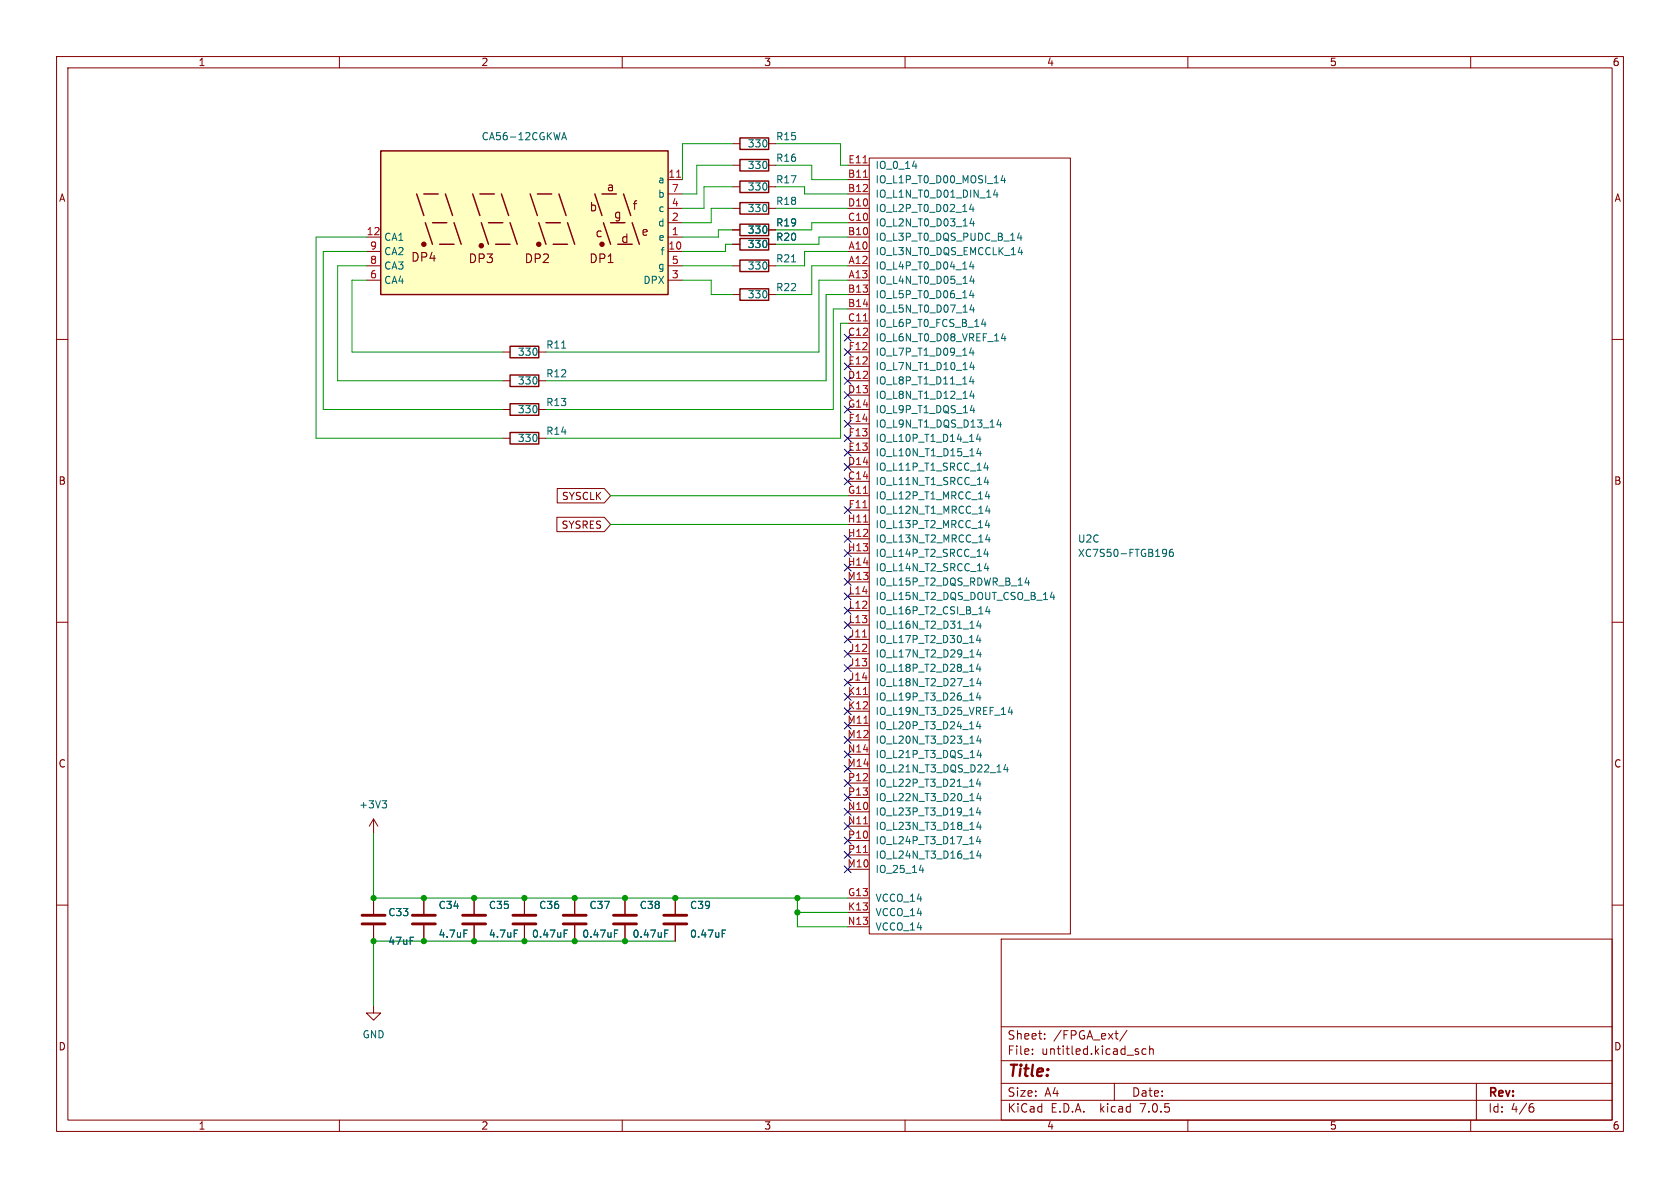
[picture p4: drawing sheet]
<svg xmlns="http://www.w3.org/2000/svg" width="297mm" height="210mm" viewBox="0 0 297 210" stroke-linecap="round" stroke-linejoin="round" font-family="sans-serif">
<g fill="none" stroke="#840000" stroke-width=".18">
<path d="M10 10h277v190h-277zM12 12h273v186h-273zM60 10v2M110 10v2M160 10v2M210 10v2M260 10v2M118.1 31.8h2.5M118.1 39.4h2.5M118.1 36.8h2.5M118.1 34.3h2.5M129.5 36.8h1.3"/>
<path d="M129.5 25.4h1.3M129.5 29.2h1.3M129.5 33h1.3M135.9 36.8h1.3M135.9 25.4h1.3M135.9 29.2h1.3M135.9 33h1.3M149.9 31.8h3.8M149.9 39.4h3.8M149.9 36.8h3.8M149.9 34.3h3.8M149.9 29.2h3.8"/>
<path d="M153.7 27.9h35.5v137.2h-35.5zM10 60h2M64.8 41.9h2.5M64.8 44.5h2.5M64.8 49.5h2.5M64.8 47h2.5M118.1 41.9h2.5M118.1 44.5h2.5M118.1 49.5h2.5M118.1 47h2.5M129.5 47h1.3M129.5 43.2h1.3"/>
<path d="M129.5 40.6h1.3M129.5 52.1h1.3M135.9 47h1.3M135.9 43.2h1.3M135.9 40.6h1.3M135.9 52.1h1.3M149.9 41.9h3.8M149.9 44.5h3.8M149.9 49.5h3.8M149.9 47h3.8M149.9 52.1h3.8M149.9 54.6h3.8"/>
<path d="M149.9 57.2h3.8M149.9 59.7h3.8M285 60h2M88.9 62.2h1.3M88.9 72.4h1.3M88.9 67.3h1.3M88.9 77.5h1.3M95.2 62.2h1.3M95.2 72.4h1.3M95.2 67.3h1.3M95.2 77.5h1.3M149.9 62.2h3.8"/>
<path d="M149.9 72.4h3.8M149.9 67.3h3.8M149.9 77.5h3.8M149.9 69.9h3.8M149.9 64.8h3.8M149.9 74.9h3.8M98.4 91.4h8.4l1.1 1.3-1.1 1.3h-8.4zM98.5 86.4h8.3l1.1 1.2-1.1 1.3h-8.3zM149.9 85.1h3.8M149.9 82.6h3.8M149.9 80h3.8M149.9 90.2h3.8"/>
<path d="M149.9 87.6h3.8M149.9 92.7h3.8M149.9 95.3h3.8M149.9 97.8h3.8M10 110h2M149.9 100.3h3.8M149.9 113h3.8M149.9 115.6h3.8M149.9 118.1h3.8M149.9 108h3.8M149.9 110.5h3.8M149.9 105.4h3.8"/>
<path d="M149.9 102.9h3.8M285 110h2M149.9 120.7h3.8M149.9 123.2h3.8M149.9 125.7h3.8M149.9 128.3h3.8M149.9 130.8h3.8M149.9 135.9h3.8M149.9 133.4h3.8M149.9 138.4h3.8M10 160h2M66 144.8l-.7 1.3"/>
<path d="M66 144.8v2.5M66 158.8v2.7M66 144.8l.8 1.3M74.9 158.8v2.7M83.8 158.8v2.7M92.7 158.8v2.7M101.6 158.8v2.7M110.5 158.8v2.7M119.4 158.8v2.7M149.9 158.8h3.8M149.9 153.7h3.8M149.9 143.5h3.8"/>
<path d="M149.9 146.1h3.8M149.9 148.6h3.8M149.9 151.1h3.8M149.9 141h3.8M285 160h2M66 177.8v1.3h1.3l-1.3 1.2-1.2-1.2h1.2M66 163.6v2.8M74.9 163.6v2.8M83.8 163.6v2.8M92.7 163.6v2.8M101.6 163.6v2.8M110.5 163.6v2.8"/>
<path d="M119.4 163.6v2.8M149.9 161.3h3.8M149.9 163.8h3.8M177 166h108v32h-108zM60 198v2M110 198v2M160 198v2M177 194.5h108M177 191.5h108M177 187.5h108M177 181.5h108M182.5 186.3v.1"/>
<path d="M182.5 185.5v.1M184.7 183.6v.1M184.7 182.8v.1M197 191.5v3M199.2 182.1l-1.2 2M201.1 185.9l.2 .2-.2 .3M201.1 185.4l.1 .1M202.6 185.5l-.4-.1-.3 .3v.4l.1 .2h.6M203.2 185.5l.3-.1 .3 .1 .1 .9M203.2 184.9v1.5M210 198v2M260 198v2"/>
<path d="M261 191.5v6.5M270.5 195.7h.4l.3 .3-.2 .5h-.5M271 195.1l-.5 .1"/>
</g>
<g fill="none" stroke="#840000" stroke-width=".51">
<path d="M64 163.3h4.1M64 161.8h4.1M72.9 163.3h4.1M72.9 161.8h4.1M81.8 163.3h4.1M81.8 161.8h4.1M90.7 163.3h4M90.7 161.8h4M99.6 163.3h4M99.6 161.8h4M108.5 163.3h4M108.5 161.8h4"/>
<path d="M117.3 163.3h4.1M117.3 161.8h4.1"/>
</g>
<g fill="none" stroke="#006464" stroke-width=".18">
<path d="M99.3 24.7l.4-1.3 .4 1.3M99.4 24.3h.6M161.3 29.4h.8M171.7 36.1l-.3 .9h.8M171.8 38.6l-.3 .9h.8M172 36.6v.8M172.1 39.1v.8M176 33.5l-.3 .9h.7M176.3 34v.9M177.3 31l-.3 .9h.8M177.6 31.5v.8M171.7 46.2l-.3 .9h.8"/>
<path d="M171.7 51.3l-.3 .9h.8M171.8 48.8l-.3 .9h.8M171.8 53.9l-.3 .9h.8M172 46.7v.9M172 51.8v.8M172.1 49.3v.8M172.1 54.3v.9M173.5 57.3h.8M174.1 56.9v.8M177.3 58.9l-.3 .9h.8M177.6 59.4v.9M179.9 42.1h.8"/>
<path d="M180 44.6h.8M180.5 41.6v.9M180.6 44.2v.8M171.5 72.5h.8M171.7 66.6l-.3 .9h.8M171.7 61.5l-.3 .9h.8M171.8 69.1l-.3 .9h.8M171.8 64l-.3 .9h.8M172 62v.8M172 67v.9M172.1 64.5v.8M172.1 69.6v.8"/>
<path d="M172.1 72.1v.9M172.9 76.7l-.3 .9h.8M173 79.3l-.3 .9h.8M173.2 77.2v.8M173.3 79.7v.9M176.6 74.2l-.3 .9h.7M176.9 74.7v.8M174.2 87.8h.8M174.2 92.9h.8M174.3 81.8l-.3 .9h.7M174.3 97l-.3 .9h.7M174.3 90.3h.7"/>
<path d="M174.3 95.4h.7M174.3 84.3l-.3 .9h.8M174.3 99.6l-.3 .9h.8M174.6 82.3v.8M174.6 97.5v.9M174.6 84.8v.9M174.8 87.4v.8M174.8 92.4v.9M174.9 89.9v.8M174.9 95v.8M205.8 97.1l.4 .1a.84 .84 0 0 1-.3 1.2M206.2 97.6l-.1 .2-.3 .1"/>
<path d="M207.3 97.1l-.3 .1a.85 .85 0 0 0 0 1.2l.4-.2v-.4l-.2-.2h-.4l-.1 .2M172.9 112.3l-.3 .9h.8M172.9 117.4l-.3 .9h.8M173 114.8l-.3 .9h.8M173 119.9l-.3 .9h.8M173 109.7l-.3 .9h.8M173.2 112.8v.8M173.2 117.8v.9M173.3 110.2v.9M173.3 115.3v.8M174.6 107.2l-.3 .9h.7M174.6 100.1v.8"/>
<path d="M174.9 107.7v.8M181.2 103h.8M181.8 102.6v.8M185.7 105.6h.8M186.3 105.1v.9M172.9 122.4l-.3 .9h.8M172.9 127.5l-.3 .9h.8M172.9 137.7l-.3 .9h.8M173 130.1l-.3 .9h.8M173 132.6l-.3 .9h.8M173.2 122.9v.9M173.2 128v.8"/>
<path d="M173.2 138.2v.8M173.3 120.4v.8M173.3 130.5v.9M173.4 133.1v.8M177.8 135.1l-.3 .9h.8M178.1 135.6v.9M178.6 125l-.3 .9h.7M178.9 125.5v.8M67.6 141.5h.7l-.4 .5M68.1 142l.2 .3v.3l-.2 .2M162.5 153.8h.8M163.1 153.4v.8"/>
<path d="M172.9 142.8l-.3 .9h.8M172.9 147.8l-.3 .9h.8M173 145.3l-.3 .9h.8M173 150.4l-.3 .9h.8M173 140.2l-.3 .9h.8M173.2 143.2v.9M173.2 148.3v.9M173.3 140.7v.8M173.3 145.8v.8M173.3 150.9v.8M82 164.4h.6M90.9 164.4h.6"/>
<path d="M99.7 165h.5M99.7 164.4h.6M108.6 165h.4M108.6 164.4h.6M117.5 165h.4M117.5 164.4h.6M127.7 165h.4M127.7 164.4h.6"/>
</g>
<g fill="none" stroke="#840000" stroke-width=".25">
<path d="M67.3 26.7h50.8v25.4h-50.8zM73.7 34.3l1.2 3.8M74.9 34.3h2.6M75.2 39.4l1.3 3.8M76.5 39.4h2.5M78.7 34.3l1.3 3.8M80.3 39.4l1.2 3.8M83.6 34.3l1.2 3.8M84.8 34.3h2.6M85.1 39.4l1.3 3.8M86.4 39.4h2.5M88.6 34.3l1.3 3.8"/>
<path d="M90.2 39.4l1.2 3.8M93.7 34.3l1.3 3.8M95 34.3h2.5M95.2 39.4l1.3 3.8M96.5 39.4h2.6M98.8 34.3l1.3 3.8M100.3 39.4l1.3 3.8M105.2 34.3l1.2 3.8M106.4 34.3h2.6M106.7 39.4l1.2 3.8M107.9 39.4h2.6M110.2 34.3l1.3 3.8"/>
<path d="M111.8 39.4l1.2 3.8M130.8 39.6h5.1v2.1h-5.1zM130.8 35.8h5.1v2h-5.1zM130.8 24.4h5.1v2h-5.1zM130.8 28.2h5.1v2h-5.1zM130.8 32h5.1v2h-5.1zM77.7 43.2h2.6M87.6 43.2h2.6M97.8 43.2h2.5M109.2 43.2h2.6M130.8 42.2h5.1v2h-5.1zM130.8 46h5.1v2h-5.1z"/>
<path d="M130.8 51.1h5.1v2h-5.1zM90.2 61.2h5v2h-5zM90.2 71.4h5v2h-5zM90.2 66.3h5v2h-5zM90.2 76.5h5v2h-5z"/>
</g>
<path d="M67.3 26.7h50.8v25.4h-50.8z" fill="#ffffc2" stroke="#ffffc2" stroke-width=".18"/>
<g fill="#840000" stroke="#840000" stroke-width=".25">
<circle cx="106.4" cy="43.2" r=".36"/>
<circle cx="95.2" cy="43.2" r=".36"/>
<circle cx="85.1" cy="43.4" r=".36"/>
<circle cx="74.9" cy="43.2" r=".36"/>
</g>
<path d="M119.6 31.3h.7M152.6 31.3h.8M152.6 89.8h.7M152.7 92.3h.7M152.5 112.6h.7M152.6 122.8h.8M152.6 150.7h.8M152.7 145.6h.7" fill="none" stroke="#a90000" stroke-width=".18"/>
<g fill="none" stroke="#009600" stroke-width=".18">
<path d="M129.5 36.8h-3.8v2.6h-5.1M129.5 33h-5v3.8h-3.9M129.5 29.2h-6.3v5.1h-2.6M129.5 25.4h-8.9v6.4M137.2 25.4h11.4v3.8h1.3M137.2 29.2h6.3v2.6h6.4M137.2 33h5v1.3h7.7M137.2 36.8h12.7M149.9 39.4h-6.4v1.2h-6.3M64.8 41.9h-8.9v35.6h33M64.8 47h-5.1v20.3h29.2M64.8 44.5h-7.7v27.9h31.8"/>
<path d="M64.8 49.5h-2.6v12.7h26.7M120.6 49.5h5.1v2.6h3.8M120.6 47h8.9M129.5 40.6h-2.5v1.3h-6.4M129.5 43.2h-1.2v1.3h-7.7M149.9 41.9h-5.1v1.3h-7.6M149.9 52.1h-3.9v15.2h-49.5M149.9 54.6h-2.6v17.8h-50.8M149.9 57.2h-1.3v20.3h-52.1M149.9 47h-6.4v5.1h-6.3M149.9 49.5h-5.1v12.7h-48.3M149.9 44.5h-7.7v2.5h-5"/>
<path d="M107.9 92.7h42M107.9 87.6h42M66 147.3v11.5h83.9M141 158.8v5h8.9M66 166.4h53.4M66 165.1v12.7M141 161.3h8.9"/>
</g>
<g fill="none" stroke="#000084" stroke-width=".18">
<path d="M149.3 59.1l1.2 1.2M150.5 59.1l-1.2 1.2M149.3 61.6l1.2 1.2M149.3 66.7l1.2 1.2M149.3 64.2l1.2 1.2M149.3 79.4l1.2 1.2M149.3 74.3l1.2 1.2M149.3 69.2l1.2 1.3M149.3 71.8l1.2 1.2M149.3 76.9l1.2 1.2M150.5 61.6l-1.2 1.2M150.5 66.7l-1.2 1.2"/>
<path d="M150.5 64.2l-1.2 1.2M150.5 79.4l-1.2 1.2M150.5 74.3l-1.2 1.2M150.5 69.2l-1.2 1.3M150.5 71.8l-1.2 1.2M150.5 76.9l-1.2 1.2M149.3 89.6l1.2 1.2M149.3 97.2l1.2 1.2M149.3 99.7l1.2 1.2M149.3 81.9l1.2 1.3M149.3 84.5l1.2 1.2M149.3 94.6l1.2 1.3"/>
<path d="M150.5 89.6l-1.2 1.2M150.5 97.2l-1.2 1.2M150.5 99.7l-1.2 1.2M150.5 81.9l-1.2 1.3M150.5 84.5l-1.2 1.2M150.5 94.6l-1.2 1.3M149.3 115l1.2 1.2M149.3 117.5l1.2 1.2M149.3 104.8l1.2 1.2M149.3 109.9l1.2 1.2M149.3 107.3l1.2 1.3M149.3 112.4l1.2 1.2"/>
<path d="M149.3 102.3l1.2 1.2M150.5 115l-1.2 1.2M150.5 117.5l-1.2 1.2M150.5 104.8l-1.2 1.2M150.5 109.9l-1.2 1.2M150.5 107.3l-1.2 1.3M150.5 112.4l-1.2 1.2M150.5 102.3l-1.2 1.2M149.3 135.3l1.2 1.2M149.3 130.2l1.2 1.2M149.3 122.6l1.2 1.2M149.3 132.7l1.2 1.3"/>
<path d="M149.3 125.1l1.2 1.2M149.3 137.8l1.2 1.2M149.3 127.7l1.2 1.2M149.3 120l1.2 1.3M150.5 135.3l-1.2 1.2M150.5 130.2l-1.2 1.2M150.5 122.6l-1.2 1.2M150.5 132.7l-1.2 1.3M150.5 125.1l-1.2 1.2M150.5 137.8l-1.2 1.2M150.5 127.7l-1.2 1.2M150.5 120l-1.2 1.3"/>
<path d="M149.3 150.5l1.2 1.2M149.3 148l1.2 1.2M149.3 142.9l1.2 1.2M149.3 140.4l1.2 1.2M149.3 145.4l1.2 1.3M149.3 153.1l1.2 1.2M150.5 150.5l-1.2 1.2M150.5 148l-1.2 1.2M150.5 142.9l-1.2 1.2M150.5 140.4l-1.2 1.2M150.5 145.4l-1.2 1.3M150.5 153.1l-1.2 1.2"/>
</g>
<g fill="#009600" stroke="#009600" stroke-width=".18">
<circle cx="119.4" cy="158.8" r=".46"/>
<circle cx="141" cy="161.3" r=".46"/>
<circle cx="141" cy="158.8" r=".46"/>
<circle cx="110.5" cy="158.8" r=".46"/>
<circle cx="110.5" cy="166.4" r=".46"/>
<circle cx="74.9" cy="166.4" r=".46"/>
<circle cx="83.8" cy="166.4" r=".46"/>
<circle cx="92.7" cy="158.8" r=".46"/>
<circle cx="83.8" cy="158.8" r=".46"/>
<circle cx="92.7" cy="166.4" r=".46"/>
<circle cx="74.9" cy="158.8" r=".46"/>
<circle cx="66" cy="158.8" r=".46"/>
<circle cx="101.6" cy="158.8" r=".46"/>
<circle cx="101.6" cy="166.4" r=".46"/>
<circle cx="66" cy="166.4" r=".46"/>
</g>
<text font-size="2.8" fill="#840000" x="178" y="190.8">Title:</text>
<g font-size="2.1" fill="#840000">
<text x="107.2" y="34">a</text>
<text x="104.1" y="37.6">b</text>
<text x="108.4" y="38.8">g</text>
<text x="111.7" y="37.3">f</text>
<text x="113.3" y="41.9">e</text>
<text x="72.6" y="46.5">DP4</text>
<text x="82.8" y="46.7">DP3</text>
<text x="92.7" y="46.7">DP2</text>
<text x="104.1" y="46.7">DP1</text>
<text x="105.2" y="42.1">c</text>
<text x="109.7" y="43.2">d</text>
<text x="178" y="183.9">Sheet:</text>
<text x="186.2" y="183.9">/FPGA_ext/</text>
<text x="178" y="186.6">File:</text>
<text x="184" y="186.6">untitled.kicad_sch</text>
<text x="178" y="196.8">KiCad</text>
<text x="178" y="194">Size:</text>
<text x="184.6" y="194">A4</text>
<text x="185.7" y="196.8">E.D.A.</text>
<text x="194.4" y="196.8">kicad</text>
<text x="200" y="194">Date:</text>
<text x="201.5" y="196.8">7.0.5</text>
<text x="263" y="194.2">Rev:</text>
<text x="263" y="196.8">Id:</text>
<text x="267" y="196.8">4/6</text>
</g>
<g font-size="1.8" fill="#840000">
<text x="35" y="11.8">1</text>
<text x="85" y="11.8">2</text>
<text x="135" y="11.8">3</text>
<text x="185" y="11.8">4</text>
<text x="235" y="11.8">5</text>
<text x="285" y="11.8">6</text>
<text x="10.4" y="35.8">A</text>
<text x="285.4" y="35.8">A</text>
<text x="10.3" y="85.8">B</text>
<text x="99.3" y="88.5">SYSCLK</text>
<text x="285.3" y="85.8">B</text>
<text x="99.3" y="93.6">SYSRES</text>
<text x="10.3" y="135.8">C</text>
<text x="285.3" y="135.8">C</text>
<text x="10.3" y="185.8">D</text>
<text x="285.3" y="185.8">D</text>
<text x="35" y="199.8">1</text>
<text x="85" y="199.8">2</text>
<text x="135" y="199.8">3</text>
<text x="185" y="199.8">4</text>
<text x="235" y="199.8">5</text>
<text x="285" y="199.8">6</text>
</g>
<g font-size="1.8" fill="#006464">
<text x="85.1" y="25">CA56-12CGKWA</text>
<text x="132.1" y="26.2">330</text>
<text x="137.1" y="25">R15</text>
<text x="137.1" y="28.8">R16</text>
<text x="116.3" y="32.6">a</text>
<text x="116.3" y="35.1">b</text>
<text x="132.1" y="30">330</text>
<text x="132.1" y="33.8">330</text>
<text x="137.1" y="32.6">R17</text>
<text x="154.7" y="32.6">IO_L1P_T0_D00_MOSI_14</text>
<text x="154.7" y="35.1">IO_L1N_T0_D01_DIN_14</text>
<text x="154.7" y="30">IO_0_14</text>
<text x="116.3" y="40.2">d</text>
<text x="116.4" y="37.7">c</text>
<text x="132.1" y="41.5">330</text>
<text x="132.1" y="37.7">330</text>
<text x="137.1" y="40.2">R19</text>
<text x="137.1" y="36.4">R18</text>
<text x="154.7" y="40.2">IO_L2N_T0_D03_14</text>
<text x="154.7" y="37.7">IO_L2P_T0_D02_14</text>
<text x="67.8" y="42.7">CA1</text>
<text x="67.8" y="47.8">CA3</text>
<text x="67.8" y="45.3">CA2</text>
<text x="116.3" y="47.8">g</text>
<text x="116.4" y="42.7">e</text>
<text x="116.7" y="45.3">f</text>
<text x="132.1" y="44">330</text>
<text x="132.1" y="47.8">330</text>
<text x="137.1" y="42.7">R20</text>
<text x="137.1" y="46.5">R21</text>
<text x="154.7" y="45.3">IO_L3N_T0_DQS_EMCCLK_14</text>
<text x="154.7" y="47.8">IO_L4P_T0_D04_14</text>
<text x="154.7" y="42.7">IO_L3P_T0_DQS_PUDC_B_14</text>
<text x="67.8" y="50.4">CA4</text>
<text x="113.7" y="50.4">DPX</text>
<text x="132.1" y="52.9">330</text>
<text x="137.1" y="51.6">R22</text>
<text x="154.7" y="50.4">IO_L4N_T0_D05_14</text>
<text x="154.7" y="52.9">IO_L5P_T0_D06_14</text>
<text x="154.7" y="55.4">IO_L5N_T0_D07_14</text>
<text x="154.7" y="58">IO_L6P_T0_FCS_B_14</text>
<text x="91.5" y="63.1">330</text>
<text x="96.5" y="61.8">R11</text>
<text x="154.7" y="60.5">IO_L6N_T0_D08_VREF_14</text>
<text x="154.7" y="65.6">IO_L7N_T1_D10_14</text>
<text x="154.7" y="63.1">IO_L7P_T1_D09_14</text>
<text x="91.5" y="68.1">330</text>
<text x="96.5" y="71.9">R13</text>
<text x="96.5" y="66.9">R12</text>
<text x="154.7" y="68.1">IO_L8P_T1_D11_14</text>
<text x="154.7" y="70.7">IO_L8N_T1_D12_14</text>
<text x="91.5" y="73.2">330</text>
<text x="96.5" y="77">R14</text>
<text x="154.7" y="75.8">IO_L9N_T1_DQS_D13_14</text>
<text x="154.7" y="73.2">IO_L9P_T1_DQS_14</text>
<text x="91.5" y="78.3">330</text>
<text x="154.7" y="83.4">IO_L11P_T1_SRCC_14</text>
<text x="154.7" y="80.8">IO_L10N_T1_D15_14</text>
<text x="154.7" y="78.3">IO_L10P_T1_D14_14</text>
<text x="154.7" y="85.9">IO_L11N_T1_SRCC_14</text>
<text x="154.7" y="88.5">IO_L12P_T1_MRCC_14</text>
<text x="154.7" y="91">IO_L12N_T1_MRCC_14</text>
<text x="154.7" y="93.5">IO_L13P_T2_MRCC_14</text>
<text x="154.7" y="96.1">IO_L13N_T2_MRCC_14</text>
<text x="154.7" y="98.6">IO_L14P_T2_SRCC_14</text>
<text x="154.7" y="101.2">IO_L14N_T2_SRCC_14</text>
<text x="190.5" y="96.1">U2C</text>
<text x="190.5" y="98.6">XC7S50-FTGB196</text>
<text x="154.7" y="106.2">IO_L15N_T2_DQS_DOUT_CSO_B_14</text>
<text x="154.7" y="103.7">IO_L15P_T2_DQS_RDWR_B_14</text>
<text x="154.7" y="113.9">IO_L17P_T2_D30_14</text>
<text x="154.7" y="108.8">IO_L16P_T2_CSI_B_14</text>
<text x="154.7" y="111.3">IO_L16N_T2_D31_14</text>
<text x="154.7" y="116.4">IO_L17N_T2_D29_14</text>
<text x="154.7" y="118.9">IO_L18P_T2_D28_14</text>
<text x="154.7" y="121.5">IO_L18N_T2_D27_14</text>
<text x="154.7" y="124">IO_L19P_T3_D26_14</text>
<text x="154.7" y="126.6">IO_L19N_T3_D25_VREF_14</text>
<text x="154.7" y="129.1">IO_L20P_T3_D24_14</text>
<text x="154.7" y="131.6">IO_L20N_T3_D23_14</text>
<text x="154.7" y="136.7">IO_L21N_T3_DQS_D22_14</text>
<text x="154.7" y="134.2">IO_L21P_T3_DQS_14</text>
<text x="63.4" y="143.1">+3V3</text>
<text x="154.7" y="139.3">IO_L22P_T3_D21_14</text>
<text x="154.7" y="141.8">IO_L22N_T3_D20_14</text>
<text x="154.7" y="144.3">IO_L23P_T3_D19_14</text>
<text x="154.7" y="146.9">IO_L23N_T3_D18_14</text>
<text x="154.7" y="149.4">IO_L24P_T3_D17_14</text>
<text x="154.7" y="154.5">IO_25_14</text>
<text x="154.7" y="152">IO_L24N_T3_D16_14</text>
<text x="77.5" y="160.8">C34</text>
<text x="86.4" y="160.8">C35</text>
<text x="95.3" y="160.8">C36</text>
<text x="104.1" y="160.8">C37</text>
<text x="113" y="160.8">C38</text>
<text x="121.9" y="160.8">C39</text>
<text x="154.7" y="159.6">VCCO_14</text>
<text x="68.6" y="162.1">C33</text>
<text x="68.6" y="167.2">47uF</text>
<text x="77.5" y="165.9">4.7uF</text>
<text x="86.4" y="165.9">4.7uF</text>
<text x="94" y="165.9">0.47uF</text>
<text x="102.9" y="165.9">0.47uF</text>
<text x="111.8" y="165.9">0.47uF</text>
<text x="121.9" y="165.9">0.47uF</text>
<text x="154.7" y="162.1">VCCO_14</text>
<text x="154.7" y="164.7">VCCO_14</text>
<text x="64" y="183.7">GND</text>
</g>
<g font-size="1.8" fill="#a90000">
<text x="149.9" y="29">E11</text>
<text x="118.1" y="31.5">11</text>
<text x="118.7" y="34">7</text>
<text x="149.9" y="31.5">B11</text>
<text x="149.9" y="34">B12</text>
<text x="64.8" y="41.7">12</text>
<text x="118.7" y="41.7">1</text>
<text x="118.7" y="39.1">2</text>
<text x="118.7" y="36.6">4</text>
<text x="149.9" y="41.7">B10</text>
<text x="149.9" y="39.1">C10</text>
<text x="149.9" y="36.6">D10</text>
<text x="65.4" y="46.7">8</text>
<text x="65.4" y="44.2">9</text>
<text x="118.1" y="44.2">10</text>
<text x="118.7" y="46.7">5</text>
<text x="149.9" y="44.2">A10</text>
<text x="149.9" y="46.7">A12</text>
<text x="65.4" y="49.3">6</text>
<text x="118.7" y="49.3">3</text>
<text x="149.9" y="51.8">B13</text>
<text x="149.9" y="49.3">A13</text>
<text x="149.9" y="54.4">B14</text>
<text x="149.9" y="56.9">C11</text>
<text x="149.9" y="59.4">C12</text>
<text x="149.9" y="64.5">E12</text>
<text x="149.9" y="62">F12</text>
<text x="149.9" y="67.1">D12</text>
<text x="149.9" y="69.6">D13</text>
<text x="149.9" y="72.1">G14</text>
<text x="149.9" y="77.2">F13</text>
<text x="149.9" y="74.7">F14</text>
<text x="149.9" y="82.3">D14</text>
<text x="149.9" y="79.8">E13</text>
<text x="149.9" y="84.8">C14</text>
<text x="149.9" y="87.4">G11</text>
<text x="149.9" y="89.9">F11</text>
<text x="149.8" y="92.5">H11</text>
<text x="149.8" y="95">H12</text>
<text x="149.8" y="97.5">H13</text>
<text x="149.8" y="100.1">H14</text>
<text x="149.8" y="102.6">M13</text>
<text x="150" y="107.7">L12</text>
<text x="150" y="105.2">L14</text>
<text x="150" y="110.2">L13</text>
<text x="150" y="112.8">J11</text>
<text x="150" y="115.3">J12</text>
<text x="150" y="117.9">J13</text>
<text x="149.9" y="122.9">K11</text>
<text x="149.9" y="125.5">K12</text>
<text x="150" y="120.4">J14</text>
<text x="149.8" y="128">M11</text>
<text x="149.8" y="130.6">M12</text>
<text x="149.8" y="135.6">M14</text>
<text x="149.8" y="133.1">N14</text>
<text x="149.8" y="143.3">N10</text>
<text x="149.9" y="138.2">P12</text>
<text x="149.9" y="140.7">P13</text>
<text x="149.8" y="145.8">N11</text>
<text x="149.9" y="148.3">P10</text>
<text x="149.8" y="153.4">M10</text>
<text x="149.9" y="150.9">P11</text>
<text x="149.9" y="158.5">G13</text>
<text x="149.9" y="161">K13</text>
<text x="149.8" y="163.6">N13</text>
</g>
</svg>
